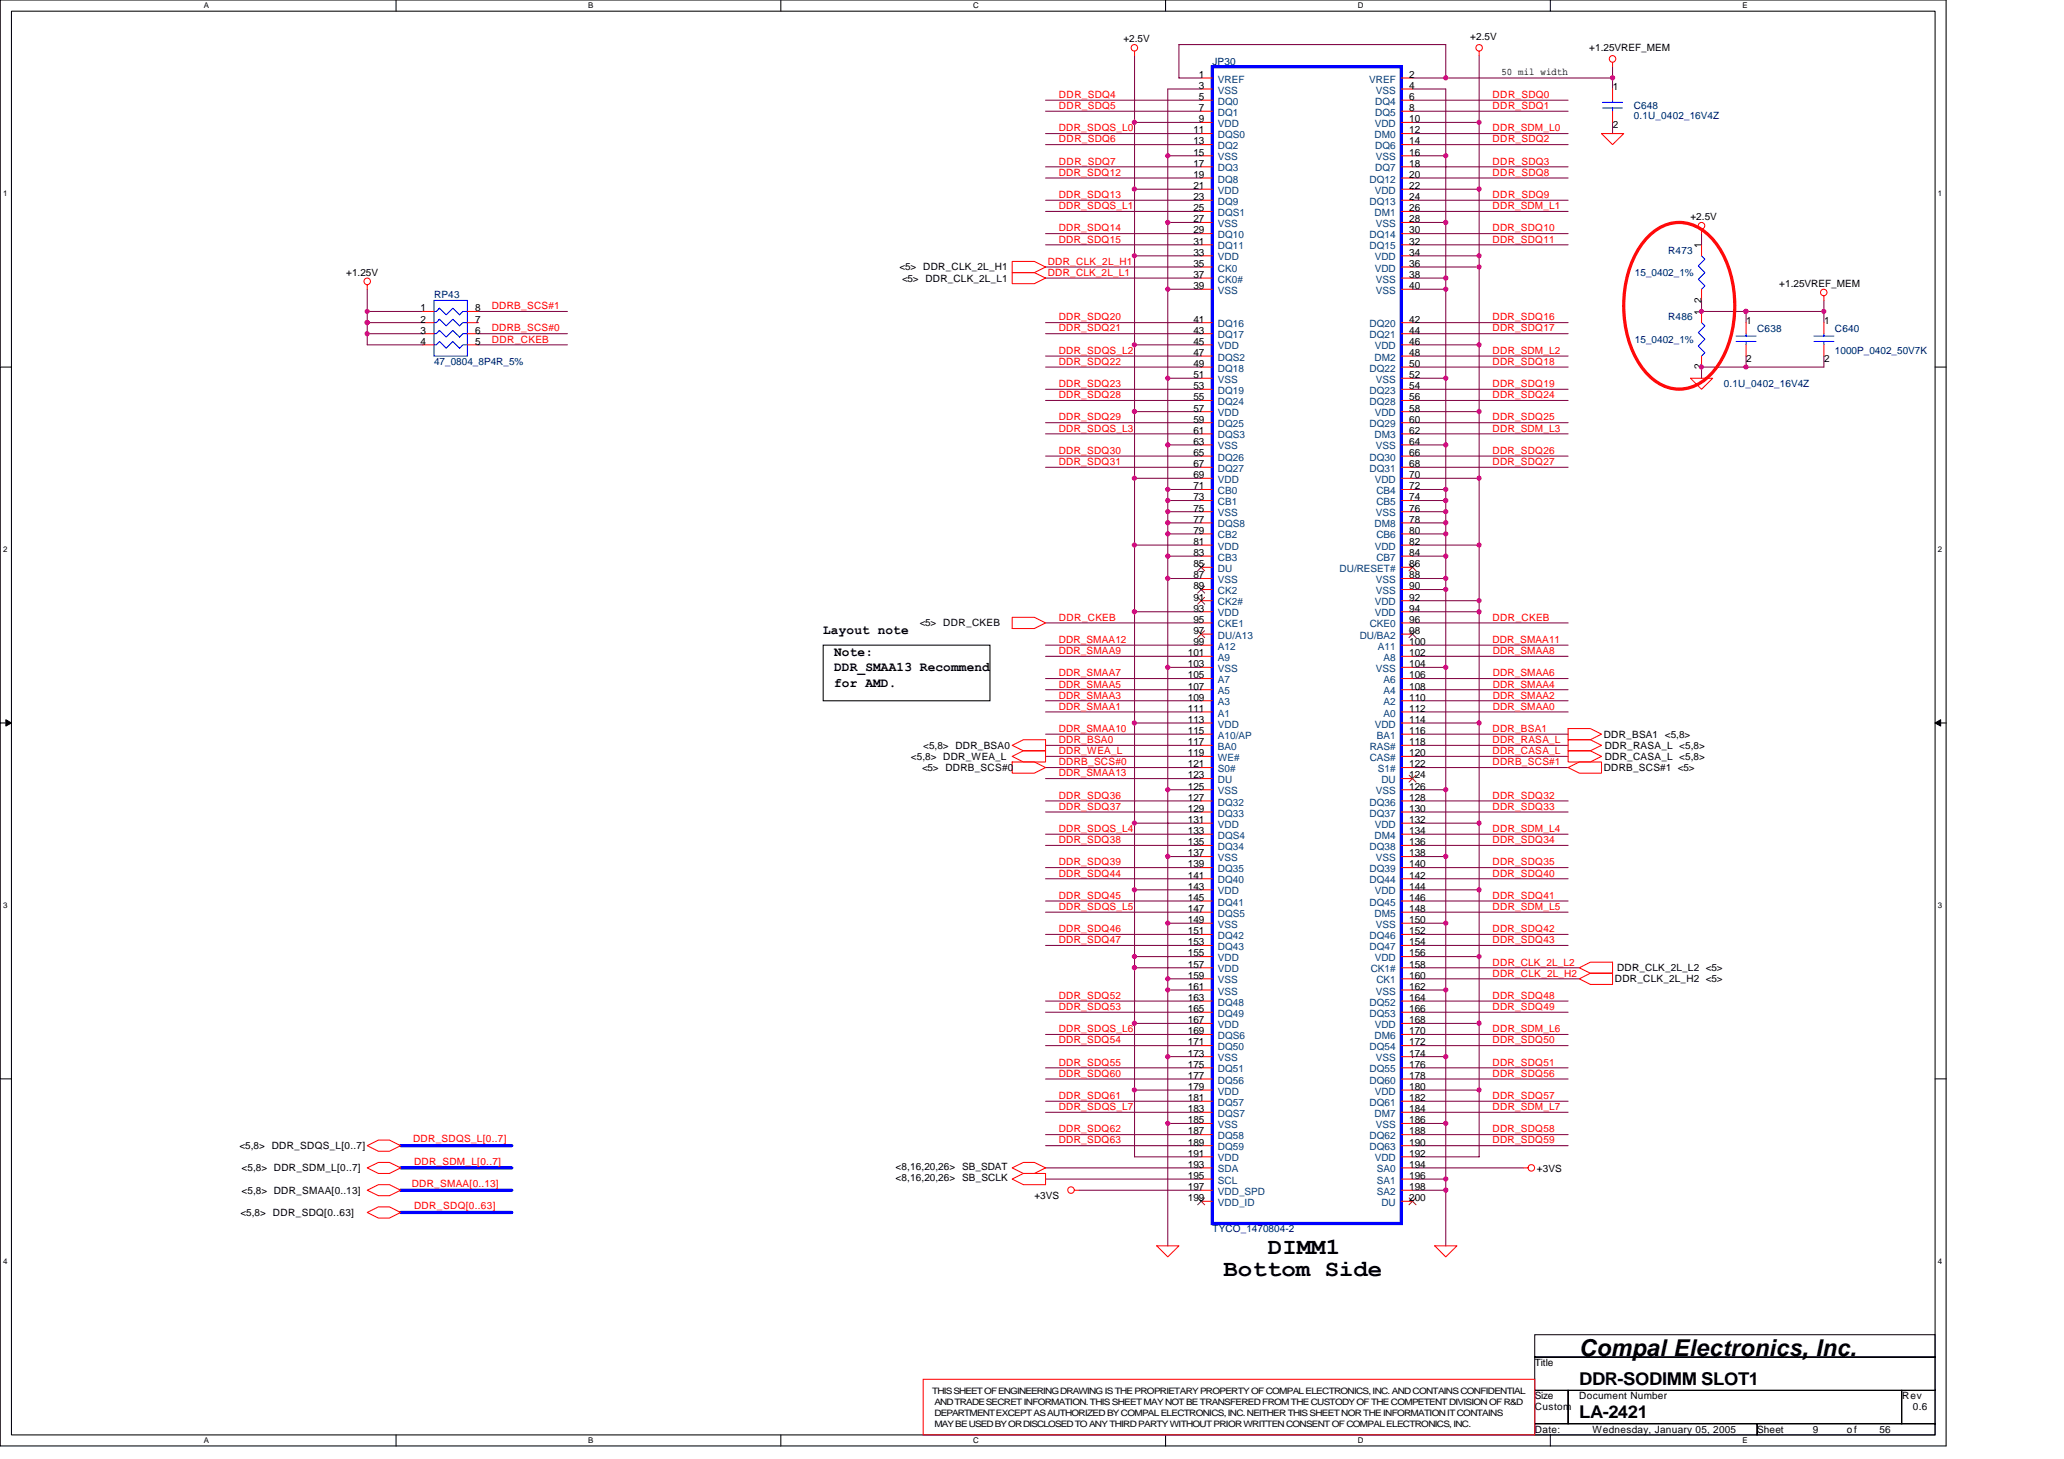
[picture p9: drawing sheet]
<svg xmlns="http://www.w3.org/2000/svg" width="297mm" height="210mm" viewBox="0 0 297 210" stroke-linecap="round" stroke-linejoin="round" font-family="sans-serif">
<path d="M0 0h280.1v208h-280.1zM1.6 1.6h276.9v204.8h-276.9z" fill="none" stroke="#000" stroke-width=".15"/>
<g fill="#fff">
<path d="M29.3 .2h.8v1.2h-.8z"/>
<path d="M29.3 206.6h.8v1.3h-.8z"/>
</g>
<path d="M57 0v1.6M57 206.4v1.6" fill="none" stroke="#000" stroke-width=".15"/>
<g fill="#fff">
<path d="M84.7 .2h.7v1.2h-.7z"/>
<path d="M84.7 206.6h.7v1.3h-.7z"/>
</g>
<path d="M112.4 0v1.6M112.4 206.4v1.6" fill="none" stroke="#000" stroke-width=".15"/>
<g fill="#fff">
<path d="M140 .2h.8v1.2h-.8z"/>
<path d="M140 206.6h.8v1.3h-.8z"/>
</g>
<path d="M167.7 0v1.6M167.7 206.4v1.6" fill="none" stroke="#000" stroke-width=".15"/>
<g fill="#fff">
<path d="M195.4 .2h.8v1.2h-.8z"/>
<path d="M195.4 206.6h.8v1.3h-.8z"/>
</g>
<path d="M223.1 0v1.6M223.1 206.4v1.6" fill="none" stroke="#000" stroke-width=".15"/>
<g fill="#fff">
<path d="M250.8 .2h.7v1.2h-.7z"/>
<path d="M250.8 206.6h.7v1.3h-.7z"/>
<path d="M.4 27.2h.7v1.3h-.7z"/>
<path d="M278.9 27.2h.6v1.3h-.6z"/>
<path d="M.4 78.4h.7v1.3h-.7z"/>
<path d="M278.9 78.4h.6v1.3h-.6z"/>
</g>
<path d="M0 52.8h1.6M278.5 52.8h1.6" fill="none" stroke="#000" stroke-width=".15"/>
<g fill="#fff">
<path d="M.4 129.6h.7v1.3h-.7z"/>
<path d="M278.9 129.6h.6v1.3h-.6z"/>
</g>
<path d="M0 104h1.6M278.5 104h1.6" fill="none" stroke="#000" stroke-width=".15"/>
<path d="M.8 103.5l.8 .5-.8 .5zM278.5 104l.8-.5v1z" fill="#000" stroke="#000" stroke-width=".14"/>
<g fill="#fff">
<path d="M.4 180.8h.7v1.3h-.7z"/>
<path d="M278.9 180.8h.6v1.3h-.6z"/>
</g>
<path d="M118.5 92.8h24v8h-24zM0 155.2h1.6M278.5 155.2h1.6M220.9 192h57.6v3.2h-57.6zM220.9 195.2h57.6v4.8h-57.6zM220.9 200h4.8v4.8h-4.8zM220.9 204.8h32v1.6h-32zM225.7 200h48v4.8h-48zM252.9 204.8h25.6v1.6h-25.6zM273.7 200h4.8v4.8h-4.8z" fill="none" stroke="#000" stroke-width=".15"/>
<g fill="none" stroke="#800040" stroke-width=".15">
<path d="M150.5 16h22.4M150.5 19.2h22.4M150.5 14.4h22.4M163.3 17.6v9.6h9.6M163.3 17.6h9.6M163.3 8v9.6M172.9 12.8h-4.8v166.4M172.9 11.2h-3.2v-4.8h38.4v4.8M203.3 12.8h4.8v166.4M203.3 17.6h9.6M203.3 11.2h28.8M203.3 16h22.4"/>
<path d="M203.3 19.2h22.4M203.3 14.4h22.4M212.9 8v158.4h-9.6M232.1 9.6v3.2M232.1 17.6v1.6M150.5 38.4h22.4M150.5 20.8h22.4M150.5 24h22.4M150.5 30.4h22.4M150.5 25.6h22.4M150.5 28.8h22.4M150.5 35.2h22.4"/>
<path d="M150.5 33.6h22.4M163.3 27.2v139.2h9.6M163.3 36.8h9.6M168.1 32h4.8M168.1 22.4h4.8M203.3 27.2h9.6M203.3 36.8h9.6M203.3 38.4h9.6M203.3 20.8h22.4M203.3 24h22.4M203.3 30.4h22.4M203.3 25.6h22.4"/>
<path d="M203.3 28.8h22.4M203.3 35.2h22.4M203.3 33.6h22.4M203.3 32h4.8M203.3 22.4h4.8M244.9 33.6v1.6M52.8 41.6v8h8.1M52.8 48h8.1M52.8 46.4h8.1M52.8 44.8h8.1M68.9 49.6h12.8M68.9 48h12.8"/>
<path d="M68.9 44.8h12.8M150.5 52.8h22.4M150.5 48h22.4M150.5 46.4h22.4M150.5 51.2h22.4M150.5 56h22.4M150.5 57.6h22.4M150.5 40h22.4M163.3 49.6h9.6M163.3 59.2h9.6M168.1 54.4h4.8M168.1 41.6h4.8"/>
<path d="M203.3 49.6h9.6M203.3 59.2h9.6M203.3 54.4h4.8M203.3 52.8h22.4M203.3 48h22.4M203.3 46.4h22.4M203.3 51.2h22.4M203.3 56h22.4M203.3 57.6h22.4M203.3 40h4.8M203.3 41.6h4.8M244.9 43.2v1.6h17.6"/>
<path d="M251.3 44.8v1.6M251.3 51.2v1.6M262.5 51.2v1.6h-17.6v1.6M262.5 43.2v3.2M150.5 62.4h22.4M150.5 60.8h22.4M150.5 65.6h22.4M150.5 67.2h22.4M163.3 68.8h9.6M163.3 78.4h9.6M168.1 76.8h4.8M168.1 70.4h4.8"/>
<path d="M168.1 72h4.8M168.1 75.2h4.8M168.1 64h4.8M168.1 73.6h4.8M203.3 68.8h9.6M203.3 78.4h9.6M203.3 62.4h22.4M203.3 60.8h22.4M203.3 65.6h22.4M203.3 67.2h22.4M203.3 76.8h4.8M203.3 70.4h4.8"/>
<path d="M203.3 72h4.8M203.3 75.2h4.8M203.3 64h4.8M203.3 73.6h4.8M150.5 92.8h22.4M150.5 94.4h22.4M150.5 97.6h22.4M150.5 99.2h22.4M150.5 89.6h22.4M163.3 88h9.6M168.1 96h4.8M168.1 80h4.8"/>
<path d="M168.1 83.2h4.8M203.3 84.8h4.8M203.3 88h9.6M203.3 92.8h22.4M203.3 94.4h22.4M203.3 97.6h22.4M203.3 99.2h22.4M203.3 86.4h9.6M203.3 96h4.8M203.3 80h4.8M203.3 83.2h4.8M203.3 89.6h22.4"/>
<path d="M150.5 100.8h22.4M150.5 102.4h22.4M150.5 105.6h22.4M150.5 116.8h22.4M150.5 115.2h22.4M150.5 112h22.4M150.5 108.8h22.4M150.5 107.2h22.4M150.5 110.4h22.4M163.3 118.4h9.6M163.3 104h9.6M168.1 113.6h4.8"/>
<path d="M203.3 100.8h22.4M203.3 102.4h22.4M203.3 105.6h22.4M203.3 118.4h9.6M203.3 104h9.6M203.3 116.8h22.4M203.3 115.2h22.4M203.3 108.8h22.4M203.3 107.2h22.4M203.3 113.6h4.8M203.3 110.4h22.4M150.5 126.4h22.4"/>
<path d="M150.5 134.4h22.4M150.5 131.2h22.4M150.5 129.6h22.4M150.5 136h22.4M150.5 120h22.4M150.5 121.6h22.4M150.5 124.8h22.4M163.3 137.6h9.6M163.3 128h9.6M163.3 139.2h9.6M168.1 123.2h4.8M168.1 132.8h4.8"/>
<path d="M203.3 137.6h9.6M203.3 123.2h4.8M203.3 128h9.6M203.3 139.2h24M203.3 126.4h22.4M203.3 134.4h22.4M203.3 131.2h22.4M203.3 129.6h22.4M203.3 136h22.4M203.3 120h22.4M203.3 121.6h22.4M203.3 124.8h22.4"/>
<path d="M203.3 132.8h4.8M150.5 158.4h22.4M150.5 155.2h22.4M150.5 144h22.4M150.5 148.8h22.4M150.5 153.6h22.4M150.5 145.6h22.4M150.5 150.4h22.4M163.3 156.8h9.6M163.3 147.2h9.6M168.1 152h4.8M168.1 142.4h4.8"/>
<path d="M168.1 140.8h4.8M203.3 152h.1M203.3 156.8h9.6M203.3 147.2h9.6M203.3 152h4.8M203.3 142.4h4.8M203.3 158.4h22.4M203.3 155.2h22.4M203.3 144h22.4M203.3 148.8h22.4M203.3 153.6h22.4M203.3 145.6h22.4"/>
<path d="M203.3 150.4h22.4M203.3 140.8h24M150.5 168h22.4M150.5 169.6h22.4M150.5 160h22.4M150.5 164.8h22.4M150.5 163.2h22.4M155.3 171.2h17.6M168.1 161.6h4.8M203.3 171.2h4.8M203.3 168h16M203.3 169.6h4.8"/>
<path d="M203.3 161.6h4.8M203.3 160h22.4M203.3 164.8h22.4M203.3 163.2h22.4"/>
</g>
<path d="M174.5 9.6h27.2v166.4h-27.2zM57.7 164.8h16M57.7 168h16M57.7 171.2h16M57.7 174.4h16" fill="none" stroke="#00f" stroke-width=".47"/>
<g fill="none" stroke="#f00" stroke-width=".15">
<path d="M163.3 7.4v.6M172.9 11.2h1.6M172.9 12.8h1.6M172.9 14.4h1.6M172.9 16h1.6M172.9 17.6h1.6M172.9 19.2h1.6M201.7 11.2h1.6M201.7 12.8h1.6M201.7 14.4h1.6M201.7 16h1.6M201.7 17.6h1.6"/>
<path d="M201.7 19.2h1.6M212.9 7.4v.6M230.5 19.2h3.2l-1.6 1.6zM232.1 9v.6M232.1 12.8v1.6M232.1 16v1.6M145.7 39.2h3.2l1.6 .8-1.6 .8h-3.2zM145.7 37.6h3.2l1.6 .8-1.6 .8h-3.2zM172.9 20.8h1.6M172.9 22.4h1.6M172.9 24h1.6M172.9 25.6h1.6"/>
<path d="M172.9 27.2h1.6M172.9 28.8h1.6M172.9 30.4h1.6M172.9 32h1.6M172.9 33.6h1.6M172.9 35.2h1.6M172.9 36.8h1.6M172.9 38.4h1.6M201.7 20.8h1.6M201.7 22.4h1.6M201.7 24h1.6M201.7 25.6h1.6"/>
<path d="M201.7 27.2h1.6M201.7 28.8h1.6M201.7 30.4h1.6M201.7 32h1.6M201.7 33.6h1.6M201.7 35.2h1.6M201.7 36.8h1.6M201.7 38.4h1.6M244.9 33v.6M244.9 35.2v1.6M52.8 41v.6M60.9 46.4h1.6"/>
<path d="M60.9 48h1.6M60.9 49.6h1.6M60.9 44.8h1.6M67.3 46.4h1.6M67.3 48h1.6M67.3 49.6h1.6M67.3 44.8h1.6M172.9 40h1.6M172.9 41.6h1.6M172.9 46.4h1.6M172.9 48h1.6M172.9 49.6h1.6"/>
<path d="M172.9 51.2h1.6M172.9 52.8h1.6M172.9 54.4h1.6M172.9 56h1.6M172.9 57.6h1.6M172.9 59.2h1.6M201.7 40h1.6M201.7 41.6h1.6M201.7 46.4h1.6M201.7 48h1.6M201.7 49.6h1.6M201.7 51.2h1.6"/>
<path d="M201.7 52.8h1.6M201.7 54.4h1.6M201.7 56h1.6M201.7 57.6h1.6M201.7 59.2h1.6M243.3 54.4h3.2l-1.6 1.6zM244.9 41.6v1.6M244.9 44.8v1.6M244.9 51.2v1.6M251.3 46.4v1.6M251.3 49.6v1.6M262.5 42.6v.6"/>
<path d="M262.5 46.4v1.6M262.5 49.6v1.6M172.9 60.8h1.6M172.9 62.4h1.6M172.9 64h1.6M172.9 65.6h1.6M172.9 67.2h1.6M172.9 68.8h1.6M172.9 70.4h1.6M172.9 72h1.6M172.9 73.6h1.6M172.9 75.2h1.6"/>
<path d="M172.9 76.8h1.6M172.9 78.4h1.6M201.7 60.8h1.6M201.7 62.4h1.6M201.7 64h1.6M201.7 65.6h1.6M201.7 67.2h1.6M201.7 68.8h1.6M201.7 70.4h1.6M201.7 72h1.6M201.7 73.6h1.6M201.7 75.2h1.6"/>
<path d="M201.7 76.8h1.6M201.7 78.4h1.6M145.7 88.8h3.2l1.6 .8-1.6 .8h-3.2zM172.9 80h1.6M172.9 81.6h1.6M172.9 83.2h1.6M172.9 84.8h1.6M172.9 86.4h1.6M172.9 88h1.6M172.9 89.6h1.6M172.9 91.2h1.6M172.9 92.8h1.6"/>
<path d="M172.9 94.4h1.6M172.9 96h1.6M172.9 97.6h1.6M172.9 99.2h1.6M201.7 80h1.6M201.7 81.6h1.6M201.7 83.2h1.6M201.7 84.8h1.6M201.7 86.4h1.6M201.7 88h1.6M201.7 89.6h1.6M201.7 91.2h1.6"/>
<path d="M201.7 92.8h1.6M201.7 94.4h1.6M201.7 96h1.6M201.7 97.6h1.6M201.7 99.2h1.6M145.7 109.6h3.2l1.6 .8-1.6 .8h-3.2zM145.7 108.8l1.6-.8h3.2v1.6h-3.2zM145.7 107.2l1.6-.8h3.2v1.6h-3.2zM172.9 100.8h1.6M172.9 102.4h1.6M172.9 104h1.6M172.9 105.6h1.6"/>
<path d="M172.9 107.2h1.6M172.9 108.8h1.6M172.9 110.4h1.6M172.9 112h1.6M172.9 113.6h1.6M172.9 115.2h1.6M172.9 116.8h1.6M172.9 118.4h1.6M201.7 100.8h1.6M201.7 102.4h1.6M201.7 104h1.6M201.7 105.6h1.6"/>
<path d="M201.7 107.2h1.6M201.7 108.8h1.6M201.7 110.4h1.6M201.7 112h1.6M201.7 113.6h1.6M201.7 115.2h1.6M201.7 116.8h1.6M201.7 118.4h1.6M225.7 110.4l1.6-.8h3.2v1.6h-3.2zM225.7 106.4h3.2l1.6 .8-1.6 .8h-3.2zM225.7 108h3.2l1.6 .8-1.6 .8h-3.2zM225.7 104.8h3.2l1.6 .8-1.6 .8h-3.2z"/>
<path d="M172.9 120h1.6M172.9 121.6h1.6M172.9 123.2h1.6M172.9 124.8h1.6M172.9 126.4h1.6M172.9 128h1.6M172.9 129.6h1.6M172.9 131.2h1.6M172.9 132.8h1.6M172.9 134.4h1.6M172.9 136h1.6M172.9 137.6h1.6"/>
<path d="M172.9 139.2h1.6M201.7 120h1.6M201.7 121.6h1.6M201.7 123.2h1.6M201.7 124.8h1.6M201.7 126.4h1.6M201.7 128h1.6M201.7 129.6h1.6M201.7 131.2h1.6M201.7 132.8h1.6M201.7 134.4h1.6M201.7 136h1.6"/>
<path d="M201.7 137.6h1.6M201.7 139.2h1.6M227.3 139.2l1.6-.8h3.2v1.6h-3.2zM172.9 140.8h1.6M172.9 142.4h1.6M172.9 144h1.6M172.9 145.6h1.6M172.9 147.2h1.6M172.9 148.8h1.6M172.9 150.4h1.6M172.9 152h1.6M172.9 153.6h1.6"/>
<path d="M172.9 155.2h1.6M172.9 156.8h1.6M172.9 158.4h1.6M201.7 140.8h1.6M201.7 142.4h1.6M201.7 144h1.6M201.7 145.6h1.6M201.7 147.2h1.6M201.7 148.8h1.6M201.7 150.4h1.6M201.7 152h1.6M201.7 153.6h1.6"/>
<path d="M201.7 155.2h1.6M201.7 156.8h1.6M201.7 158.4h1.6M227.3 140.8l1.6-.8h3.2v1.6h-3.2zM52.8 164.8l1.7-.8h1.5l1.7 .8-1.7 .8h-1.5zM52.8 168l1.7-.8h1.5l1.7 .8-1.7 .8h-1.5zM52.8 171.2l1.7-.8h1.5l1.7 .8-1.7 .8h-1.5zM52.8 174.4l1.7-.8h1.5l1.7 .8-1.7 .8h-1.5zM145.7 168l1.6-.8h1.6l1.6 .8-1.6 .8h-1.6zM145.7 169.6l1.6-.8h3.2v1.6h-3.2zM154.6 171.2h.7M166.5 179.2h3.2l-1.6 1.6z"/>
<path d="M172.9 168h1.6M172.9 171.2h1.6M172.9 160h1.6M172.9 161.6h1.6M172.9 163.2h1.6M172.9 164.8h1.6M172.9 166.4h1.6M172.9 169.6h1.6M172.9 172.8h1.6M201.7 168h1.6M201.7 171.2h1.6M201.7 160h1.6"/>
<path d="M201.7 161.6h1.6M201.7 163.2h1.6M201.7 164.8h1.6M201.7 166.4h1.6M201.7 169.6h1.6M201.7 172.8h1.6M206.5 179.2h3.2l-1.6 1.6zM219.3 168h.6M132.9 198.4h88v8h-88z"/>
<circle cx="163.3" cy="6.9" r=".47"/>
<circle cx="212.9" cy="6.9" r=".47"/>
<circle cx="232.1" cy="8.5" r=".47"/>
<circle cx="244.9" cy="32.5" r=".47"/>
<circle cx="52.8" cy="40.5" r=".47"/>
<circle cx="262.5" cy="42.1" r=".47"/>
<circle cx="154.1" cy="171.2" r=".47"/>
<circle cx="220.4" cy="168" r=".47"/>
</g>
<path d="M237.1 34.1a5.9 5.9 0 0 1 9.1 0 14.7 14.7 0 0 1 3.4 11.4 13.1 13.1 0 0 1-4.2 9.1 5.8 5.8 0 0 1-8.3-.8 14.8 14.8 0 0 1-3.4-11.3 14 14 0 0 1 3.4-8.4z" fill="none" stroke="#f00" stroke-width=".47"/>
<g fill="none" stroke="#00f" stroke-width=".15">
<path d="M230.6 15.5h2.9M230.6 14.7h2.9M232.1 14.4v.3M232.1 15.5v.5M244.9 36.8l.5 .5-1 .9 1 1-1 1 1 .9-.5 .5M62.5 43.2h4.8v8h-4.8zM62.5 49.6h.3l.5-.5 .9 1 1-1 .9 1 .5-.5h.7M62.5 44.8h.3l.5-.5 .9 1 1-1 .9 1 .5-.5h.7M62.5 46.4h.3l.5-.5 .9 1 1-1 .9 1 .5-.5h.7M62.5 48h.3l.5-.5 .9 1 1-1 .9 1 .5-.5h.7M63.3 44.3l-.2 .2M63.3 45.9l-.2 .2"/>
<path d="M63.3 47.5l-.2 .2M244.9 46.4l.5 .5-1 1 1 .9-1 1 1 .9-.5 .5M249.8 49.1h2.9M249.8 48.3h2.9M251.3 48v.3M251.3 49.1v.5M261 49.1h2.9M261 48.3h2.9M262.5 48v.3M262.5 49.1v.5"/>
</g>
<g fill="none" stroke="#804000" stroke-width=".14">
<path d="M172.4 81.1l1 1M172.4 84.3l1 1M172.4 85.9l1 1M172.4 90.7l1 1M173.4 81.1l-1 1M173.4 84.3l-1 1M173.4 85.9l-1 1M173.4 90.7l-1 1M202.8 81.1l1 1M202.8 90.7l1 1M203.8 81.1l-1 1M203.8 90.7l-1 1"/>
<path d="M202.8 111.5l1 1M203.8 111.5l-1 1M172.4 172.3l1 1M173.4 172.3l-1 1M202.8 172.3l1 1M203.8 172.3l-1 1"/>
</g>
<g fill="#f0f" stroke="#f0f" stroke-width=".15">
<circle cx="168.1" cy="96" r=".32"/>
<circle cx="208.1" cy="96" r=".32"/>
<circle cx="163.3" cy="156.8" r=".31"/>
<circle cx="163.3" cy="68.8" r=".31"/>
<circle cx="163.3" cy="104" r=".32"/>
<circle cx="163.3" cy="118.4" r=".31"/>
<circle cx="163.3" cy="137.6" r=".31"/>
<circle cx="212.9" cy="38.4" r=".31"/>
<circle cx="212.9" cy="86.4" r=".31"/>
<circle cx="212.9" cy="104" r=".32"/>
<circle cx="212.9" cy="118.4" r=".31"/>
<circle cx="232.1" cy="11.2" r=".32"/>
<circle cx="208.1" cy="11.2" r=".32"/>
<circle cx="168.1" cy="113.6" r=".31"/>
<circle cx="168.1" cy="132.8" r=".31"/>
<circle cx="163.3" cy="128" r=".32"/>
<circle cx="212.9" cy="49.6" r=".31"/>
<circle cx="212.9" cy="78.4" r=".31"/>
<circle cx="163.3" cy="36.8" r=".31"/>
<circle cx="212.9" cy="17.6" r=".31"/>
<circle cx="163.3" cy="59.2" r=".32"/>
<circle cx="212.9" cy="27.2" r=".32"/>
<circle cx="212.9" cy="36.8" r=".31"/>
<circle cx="212.9" cy="156.8" r=".31"/>
<circle cx="212.9" cy="59.2" r=".32"/>
<circle cx="212.9" cy="137.6" r=".31"/>
<circle cx="163.3" cy="139.2" r=".32"/>
<circle cx="163.3" cy="49.6" r=".31"/>
<circle cx="212.9" cy="68.8" r=".31"/>
<circle cx="163.3" cy="17.6" r=".31"/>
<circle cx="163.3" cy="78.4" r=".31"/>
<circle cx="212.9" cy="88" r=".32"/>
<circle cx="212.9" cy="128" r=".32"/>
<circle cx="163.3" cy="88" r=".32"/>
<circle cx="163.3" cy="27.2" r=".32"/>
<circle cx="208.1" cy="132.8" r=".31"/>
<circle cx="168.1" cy="83.2" r=".32"/>
<circle cx="168.1" cy="41.6" r=".31"/>
<circle cx="163.3" cy="147.2" r=".32"/>
<circle cx="208.1" cy="169.6" r=".31"/>
<circle cx="212.9" cy="147.2" r=".32"/>
<circle cx="251.3" cy="44.8" r=".31"/>
<circle cx="244.9" cy="44.8" r=".31"/>
<circle cx="262.5" cy="44.8" r=".31"/>
<circle cx="208.1" cy="80" r=".32"/>
<circle cx="168.1" cy="70.4" r=".31"/>
<circle cx="168.1" cy="73.6" r=".31"/>
<circle cx="208.1" cy="72" r=".32"/>
<circle cx="208.1" cy="22.4" r=".31"/>
<circle cx="208.1" cy="123.2" r=".32"/>
<circle cx="208.1" cy="84.8" r=".31"/>
<circle cx="168.1" cy="161.6" r=".31"/>
<circle cx="168.1" cy="152" r=".32"/>
<circle cx="168.1" cy="32" r=".32"/>
<circle cx="168.1" cy="140.8" r=".31"/>
<circle cx="168.1" cy="72" r=".32"/>
<circle cx="208.1" cy="54.4" r=".31"/>
<circle cx="168.1" cy="123.2" r=".32"/>
<circle cx="251.3" cy="52.8" r=".31"/>
<circle cx="244.9" cy="52.8" r=".31"/>
<circle cx="208.1" cy="41.6" r=".31"/>
<circle cx="208.1" cy="76.8" r=".31"/>
<circle cx="208.1" cy="161.6" r=".31"/>
<circle cx="208.1" cy="171.2" r=".32"/>
<circle cx="168.1" cy="142.4" r=".31"/>
<circle cx="168.1" cy="75.2" r=".32"/>
<circle cx="208.1" cy="40" r=".32"/>
<circle cx="208.1" cy="64" r=".32"/>
<circle cx="208.1" cy="75.2" r=".32"/>
<circle cx="208.1" cy="73.6" r=".31"/>
<circle cx="168.1" cy="22.4" r=".31"/>
<circle cx="208.1" cy="32" r=".32"/>
<circle cx="168.1" cy="54.4" r=".31"/>
<circle cx="168.1" cy="80" r=".32"/>
<circle cx="168.1" cy="76.8" r=".31"/>
<circle cx="208.1" cy="142.4" r=".31"/>
<circle cx="168.1" cy="64" r=".32"/>
<circle cx="208.1" cy="152" r=".32"/>
<circle cx="208.1" cy="113.6" r=".31"/>
<circle cx="208.1" cy="83.2" r=".32"/>
<circle cx="208.1" cy="70.4" r=".31"/>
<circle cx="52.8" cy="46.4" r=".31"/>
<circle cx="52.8" cy="44.8" r=".31"/>
<circle cx="52.8" cy="48" r=".32"/>
</g>
<g font-size="3.3">
<text x="176.1" y="183.6">Bottom Side</text>
<text x="182.5" y="180.4">DIMM1</text>
<text x="227.3" y="195.1">Compal Electronics, Inc.</text>
</g>
<g font-size="2.5">
<text x="227.3" y="199.2">DDR-SODIMM SLOT1</text>
<text x="227.3" y="204">LA-2421</text>
</g>
<g font-size="1.9">
<text x="118.5" y="91.2">Layout note</text>
<text x="120.1" y="94.4">Note:</text>
<text x="120.1" y="96.6">DDR_SMAA13 Recommend</text>
<text x="120.1" y="98.8">for AMD.</text>
</g>
<g font-size="1.4">
<text x="211.6" y="5.8">+2.5V</text>
<text x="161.7" y="6.1">+2.5V</text>
<text x="172.5" y="11.2">1</text>
<text x="202.8" y="11.2">2</text>
<text x="216.1" y="10.8">50 mil width</text>
<text x="228.7" y="7.4">+1.25VREF_MEM</text>
<text x="172.5" y="12.8">3</text>
<text x="172.5" y="14.4">5</text>
<text x="172.5" y="16">7</text>
<text x="172.5" y="17.6">9</text>
<text x="202.8" y="12.8">4</text>
<text x="202.8" y="14.4">6</text>
<text x="202.8" y="16">8</text>
<text x="202.8" y="17.6">10</text>
<text x="232.1" y="13">1</text>
<text x="171.7" y="19.2">11</text>
<text x="171.7" y="20.8">13</text>
<text x="171.7" y="22.4">15</text>
<text x="171.7" y="24">17</text>
<text x="202.8" y="22.4">16</text>
<text x="202.8" y="20.8">14</text>
<text x="202.8" y="24">18</text>
<text x="202.8" y="19.2">12</text>
<text x="232.1" y="18.4">2</text>
<text x="171.7" y="25.6">19</text>
<text x="171.7" y="27.2">21</text>
<text x="171.7" y="28.8">23</text>
<text x="202.8" y="27.2">22</text>
<text x="202.8" y="25.6">20</text>
<text x="202.8" y="28.8">24</text>
<text x="171.7" y="30.4">25</text>
<text x="171.7" y="32">27</text>
<text x="171.7" y="33.6">29</text>
<text x="171.7" y="35.2">31</text>
<text x="202.8" y="32">28</text>
<text x="202.8" y="30.4">26</text>
<text x="202.8" y="33.6">30</text>
<text x="202.8" y="35.2">32</text>
<text x="243.3" y="31.7">+2.5V</text>
<text x="244.9" y="35.7" transform="rotate(-90 244.9 35.7)">1</text>
<text x="49.8" y="39.7">+1.25V</text>
<text x="129.5" y="38.9">&lt;5&gt; DDR_CLK_2L_H1</text>
<text x="129.8" y="40.5">&lt;5&gt; DDR_CLK_2L_L1</text>
<text x="171.7" y="36.8">33</text>
<text x="171.7" y="38.4">35</text>
<text x="171.7" y="40">37</text>
<text x="171.7" y="41.6">39</text>
<text x="202.8" y="40">38</text>
<text x="202.8" y="41.6">40</text>
<text x="202.8" y="36.8">34</text>
<text x="202.8" y="38.4">36</text>
<text x="256.1" y="41.3">+1.25VREF_MEM</text>
<text x="60.5" y="44.8">1</text>
<text x="60.5" y="46.4">2</text>
<text x="60.5" y="48">3</text>
<text x="68.4" y="44.8">8</text>
<text x="68.4" y="46.4">7</text>
<text x="68.4" y="48">6</text>
<text x="171.7" y="46.4">41</text>
<text x="171.7" y="48">43</text>
<text x="202.8" y="46.4">42</text>
<text x="202.8" y="48">44</text>
<text x="244.9" y="45.3" transform="rotate(-90 244.9 45.3)">1</text>
<text x="244.9" y="43.5" transform="rotate(-90 244.9 43.5)">2</text>
<text x="251.3" y="46.6">1</text>
<text x="262.5" y="46.6">1</text>
<text x="60.5" y="49.6">4</text>
<text x="68.4" y="49.6">5</text>
<text x="171.7" y="49.6">45</text>
<text x="171.7" y="51.2">47</text>
<text x="171.7" y="52.8">49</text>
<text x="202.8" y="51.2">48</text>
<text x="202.8" y="49.6">46</text>
<text x="202.8" y="52.8">50</text>
<text x="244.9" y="53.1" transform="rotate(-90 244.9 53.1)">2</text>
<text x="251.3" y="52">2</text>
<text x="262.5" y="52">2</text>
<text x="171.7" y="54.4">51</text>
<text x="171.7" y="56">53</text>
<text x="171.7" y="57.6">55</text>
<text x="171.7" y="59.2">57</text>
<text x="202.8" y="54.4">52</text>
<text x="202.8" y="59.2">58</text>
<text x="202.8" y="56">54</text>
<text x="202.8" y="57.6">56</text>
<text x="171.7" y="60.8">59</text>
<text x="171.7" y="62.4">61</text>
<text x="171.7" y="64">63</text>
<text x="171.7" y="65.6">65</text>
<text x="202.8" y="64">64</text>
<text x="202.8" y="62.4">62</text>
<text x="202.8" y="60.8">60</text>
<text x="202.8" y="65.6">66</text>
<text x="171.7" y="67.2">67</text>
<text x="171.7" y="68.8">69</text>
<text x="171.7" y="70.4">71</text>
<text x="171.7" y="72">73</text>
<text x="202.8" y="70.4">72</text>
<text x="202.8" y="72">74</text>
<text x="202.8" y="68.8">70</text>
<text x="202.8" y="67.2">68</text>
<text x="171.7" y="73.6">75</text>
<text x="171.7" y="75.2">77</text>
<text x="171.7" y="76.8">79</text>
<text x="202.8" y="73.6">76</text>
<text x="202.8" y="76.8">80</text>
<text x="202.8" y="75.2">78</text>
<text x="171.7" y="78.4">81</text>
<text x="171.7" y="80">83</text>
<text x="171.7" y="81.6">85</text>
<text x="171.7" y="83.2">87</text>
<text x="202.8" y="83.2">88</text>
<text x="202.8" y="80">84</text>
<text x="202.8" y="78.4">82</text>
<text x="202.8" y="81.6">86</text>
<text x="171.7" y="84.8">89</text>
<text x="171.7" y="86.4">91</text>
<text x="171.7" y="88">93</text>
<text x="171.7" y="89.6">95</text>
<text x="202.8" y="84.8">90</text>
<text x="202.8" y="89.6">96</text>
<text x="202.8" y="86.4">92</text>
<text x="202.8" y="88">94</text>
<text x="132.4" y="90.1">&lt;5&gt; DDR_CKEB</text>
<text x="170.9" y="94.4">101</text>
<text x="170.9" y="96">103</text>
<text x="171.7" y="91.2">97</text>
<text x="171.7" y="92.8">99</text>
<text x="202.8" y="92.8">100</text>
<text x="202.8" y="96">104</text>
<text x="202.8" y="91.2">98</text>
<text x="202.8" y="94.4">102</text>
<text x="170.9" y="97.6">105</text>
<text x="170.9" y="99.2">107</text>
<text x="170.9" y="100.8">109</text>
<text x="202.8" y="97.6">106</text>
<text x="202.8" y="99.2">108</text>
<text x="202.8" y="100.8">110</text>
<text x="132.9" y="107.7">&lt;5,8&gt; DDR_BSA0</text>
<text x="170.9" y="102.4">111</text>
<text x="170.9" y="104">113</text>
<text x="170.9" y="105.6">115</text>
<text x="170.9" y="107.2">117</text>
<text x="202.8" y="105.6">116</text>
<text x="202.8" y="107.2">118</text>
<text x="202.8" y="102.4">112</text>
<text x="202.8" y="104">114</text>
<text x="230.8" y="106.1">DDR_BSA1 &lt;5,8&gt;</text>
<text x="230.9" y="107.7">DDR_RASA_L &lt;5,8&gt;</text>
<text x="131.1" y="109.3">&lt;5,8&gt; DDR_WEA_L</text>
<text x="132.7" y="110.9">&lt;5&gt; DDRB_SCS#0</text>
<text x="170.9" y="108.8">119</text>
<text x="170.9" y="110.4">121</text>
<text x="170.9" y="112">123</text>
<text x="170.9" y="113.6">125</text>
<text x="202.8" y="110.4">122</text>
<text x="202.8" y="108.8">120</text>
<text x="202.8" y="113.6">126</text>
<text x="202.8" y="112">124</text>
<text x="230.8" y="110.9">DDRB_SCS#1 &lt;5&gt;</text>
<text x="230.9" y="109.3">DDR_CASA_L &lt;5,8&gt;</text>
<text x="170.9" y="115.2">127</text>
<text x="170.9" y="116.8">129</text>
<text x="170.9" y="118.4">131</text>
<text x="170.9" y="120">133</text>
<text x="202.8" y="120">134</text>
<text x="202.8" y="118.4">132</text>
<text x="202.8" y="115.2">128</text>
<text x="202.8" y="116.8">130</text>
<text x="170.9" y="121.6">135</text>
<text x="170.9" y="123.2">137</text>
<text x="170.9" y="124.8">139</text>
<text x="202.8" y="123.2">138</text>
<text x="202.8" y="121.6">136</text>
<text x="202.8" y="124.8">140</text>
<text x="170.9" y="126.4">141</text>
<text x="170.9" y="128">143</text>
<text x="170.9" y="129.6">145</text>
<text x="170.9" y="131.2">147</text>
<text x="202.8" y="131.2">148</text>
<text x="202.8" y="128">144</text>
<text x="202.8" y="126.4">142</text>
<text x="202.8" y="129.6">146</text>
<text x="170.9" y="132.8">149</text>
<text x="170.9" y="134.4">151</text>
<text x="170.9" y="136">153</text>
<text x="170.9" y="137.6">155</text>
<text x="202.8" y="132.8">150</text>
<text x="202.8" y="137.6">156</text>
<text x="202.8" y="134.4">152</text>
<text x="202.8" y="136">154</text>
<text x="170.9" y="139.2">157</text>
<text x="170.9" y="140.8">159</text>
<text x="170.9" y="142.4">161</text>
<text x="170.9" y="144">163</text>
<text x="202.8" y="142.4">162</text>
<text x="202.8" y="140.8">160</text>
<text x="202.8" y="139.2">158</text>
<text x="202.8" y="144">164</text>
<text x="232.4" y="141.3">DDR_CLK_2L_H2 &lt;5&gt;</text>
<text x="232.7" y="139.7">DDR_CLK_2L_L2 &lt;5&gt;</text>
<text x="170.9" y="145.6">165</text>
<text x="170.9" y="147.2">167</text>
<text x="170.9" y="148.8">169</text>
<text x="202.8" y="148.8">170</text>
<text x="202.8" y="147.2">168</text>
<text x="202.8" y="145.6">166</text>
<text x="170.9" y="150.4">171</text>
<text x="170.9" y="152">173</text>
<text x="170.9" y="153.6">175</text>
<text x="170.9" y="155.2">177</text>
<text x="202.8" y="152">174</text>
<text x="202.8" y="150.4">172</text>
<text x="202.8" y="153.6">176</text>
<text x="202.8" y="155.2">178</text>
<text x="170.9" y="156.8">179</text>
<text x="170.9" y="158.4">181</text>
<text x="170.9" y="160">183</text>
<text x="170.9" y="161.6">185</text>
<text x="202.8" y="161.6">186</text>
<text x="202.8" y="160">184</text>
<text x="202.8" y="156.8">180</text>
<text x="202.8" y="158.4">182</text>
<text x="34.5" y="165.3">&lt;5,8&gt; DDR_SDQS_L[0..7]</text>
<text x="170.9" y="163.2">187</text>
<text x="170.9" y="164.8">189</text>
<text x="170.9" y="166.4">191</text>
<text x="170.9" y="168">193</text>
<text x="202.8" y="168">194</text>
<text x="202.8" y="166.4">192</text>
<text x="202.8" y="163.2">188</text>
<text x="202.8" y="164.8">190</text>
<text x="34.8" y="168.5">&lt;5,8&gt; DDR_SDM_L[0..7]</text>
<text x="34.8" y="171.7">&lt;5,8&gt; DDR_SMAA[0..13]</text>
<text x="128.9" y="168.4">&lt;8,16,20,26&gt; SB_SDAT</text>
<text x="128.9" y="170">&lt;8,16,20,26&gt; SB_SCLK</text>
<text x="148.9" y="172.5">+3VS</text>
<text x="170.9" y="169.6">195</text>
<text x="170.9" y="171.2">197</text>
<text x="170.9" y="172.8">199</text>
<text x="202.8" y="169.6">196</text>
<text x="202.8" y="171.2">198</text>
<text x="202.8" y="172.8">200</text>
<text x="221.2" y="168.7">+3VS</text>
<text x="34.6" y="174.9">&lt;5,8&gt; DDR_SDQ[0..63]</text>
<text x="220.9" y="196.5">Title</text>
<text x="220.9" y="201.3">Size</text>
<text x="220.9" y="202.9">Custom</text>
<text x="227.3" y="201.3">Document Number</text>
<text x="273.7" y="201.3">Rev</text>
<text x="275.3" y="202.9">0.6</text>
<text x="220.9" y="206.1">Date:</text>
<text x="229.2" y="206.1">Wednesday, January 05, 2005</text>
<text x="252.9" y="206.1">Sheet</text>
<text x="260.9" y="206.1">9</text>
<text x="265.8" y="206.1">of</text>
<text x="270.5" y="206.1">56</text>
</g>
<g font-size="1.4" fill="#000080">
<text x="174.5" y="9.3">JP30</text>
<text x="235.1" y="15.7">C648</text>
<text x="235.1" y="17.1">0.1U_0402_16V4Z</text>
<text x="235.3" y="39.7">15_0402_1%</text>
<text x="240.1" y="36.5">R473</text>
<text x="62.5" y="42.9">RP43</text>
<text x="240.1" y="46.1">R486</text>
<text x="252.9" y="47.7">C638</text>
<text x="264.1" y="47.7">C640</text>
<text x="62.5" y="52.5">47_0804_8P4R_5%</text>
<text x="235.3" y="49.3">15_0402_1%</text>
<text x="264.1" y="50.9">1000P_0402_50V7K</text>
<text x="248.1" y="55.7">0.1U_0402_16V4Z</text>
<text x="174.5" y="177.3">TYCO_1470804-2</text>
</g>
<g font-size="1.4" fill="#004080">
<text x="175.3" y="11.9">VREF</text>
<text x="197" y="11.9">VREF</text>
<text x="175.3" y="13.5">VSS</text>
<text x="175.3" y="15.1">DQ0</text>
<text x="175.3" y="16.7">DQ1</text>
<text x="197.9" y="15.1">DQ4</text>
<text x="197.9" y="16.7">DQ5</text>
<text x="198" y="13.5">VSS</text>
<text x="175.3" y="18.3">VDD</text>
<text x="175.3" y="19.9">DQS0</text>
<text x="175.3" y="21.5">DQ2</text>
<text x="175.3" y="23.1">VSS</text>
<text x="197.8" y="19.9">DM0</text>
<text x="197.8" y="18.3">VDD</text>
<text x="197.9" y="21.5">DQ6</text>
<text x="198" y="23.1">VSS</text>
<text x="175.3" y="24.7">DQ3</text>
<text x="175.3" y="26.3">DQ8</text>
<text x="175.3" y="27.9">VDD</text>
<text x="175.3" y="29.5">DQ9</text>
<text x="197.1" y="26.3">DQ12</text>
<text x="197.1" y="29.5">DQ13</text>
<text x="197.8" y="27.9">VDD</text>
<text x="197.9" y="24.7">DQ7</text>
<text x="175.3" y="31.1">DQS1</text>
<text x="175.3" y="32.7">VSS</text>
<text x="175.3" y="34.3">DQ10</text>
<text x="175.3" y="35.9">DQ11</text>
<text x="197.1" y="34.3">DQ14</text>
<text x="197.1" y="35.9">DQ15</text>
<text x="197.8" y="31.1">DM1</text>
<text x="198" y="32.7">VSS</text>
<text x="175.3" y="37.5">VDD</text>
<text x="175.3" y="39.1">CK0</text>
<text x="175.3" y="40.7">CK0#</text>
<text x="197.8" y="37.5">VDD</text>
<text x="197.8" y="39.1">VDD</text>
<text x="198" y="40.7">VSS</text>
<text x="175.3" y="42.3">VSS</text>
<text x="175.3" y="47.1">DQ16</text>
<text x="197.1" y="47.1">DQ20</text>
<text x="198" y="42.3">VSS</text>
<text x="175.3" y="48.7">DQ17</text>
<text x="175.3" y="50.3">VDD</text>
<text x="175.3" y="51.9">DQS2</text>
<text x="175.3" y="53.5">DQ18</text>
<text x="197.1" y="48.7">DQ21</text>
<text x="197.1" y="53.5">DQ22</text>
<text x="197.8" y="51.9">DM2</text>
<text x="197.8" y="50.3">VDD</text>
<text x="175.3" y="55.1">VSS</text>
<text x="175.3" y="56.7">DQ19</text>
<text x="175.3" y="58.3">DQ24</text>
<text x="175.3" y="59.9">VDD</text>
<text x="197.1" y="56.7">DQ23</text>
<text x="197.1" y="58.3">DQ28</text>
<text x="197.8" y="59.9">VDD</text>
<text x="198" y="55.1">VSS</text>
<text x="175.3" y="61.5">DQ25</text>
<text x="175.3" y="63.1">DQS3</text>
<text x="175.3" y="64.7">VSS</text>
<text x="197.1" y="61.5">DQ29</text>
<text x="197.8" y="63.1">DM3</text>
<text x="198" y="64.7">VSS</text>
<text x="175.3" y="66.3">DQ26</text>
<text x="175.3" y="67.9">DQ27</text>
<text x="175.3" y="69.5">VDD</text>
<text x="175.3" y="71.1">CB0</text>
<text x="197.1" y="66.3">DQ30</text>
<text x="197.1" y="67.9">DQ31</text>
<text x="197.8" y="69.5">VDD</text>
<text x="198.1" y="71.1">CB4</text>
<text x="175.3" y="72.7">CB1</text>
<text x="175.3" y="74.3">VSS</text>
<text x="175.3" y="75.9">DQS8</text>
<text x="175.3" y="77.5">CB2</text>
<text x="197.8" y="75.9">DM8</text>
<text x="198" y="74.3">VSS</text>
<text x="198.1" y="72.7">CB5</text>
<text x="198.1" y="77.5">CB6</text>
<text x="175.3" y="79.1">VDD</text>
<text x="175.3" y="80.7">CB3</text>
<text x="175.3" y="82.3">DU</text>
<text x="175.3" y="83.9">VSS</text>
<text x="192.8" y="82.3">DU/RESET#</text>
<text x="197.8" y="79.1">VDD</text>
<text x="198" y="83.9">VSS</text>
<text x="198.1" y="80.7">CB7</text>
<text x="175.3" y="85.5">CK2</text>
<text x="175.3" y="87.1">CK2#</text>
<text x="175.3" y="88.7">VDD</text>
<text x="197.8" y="87.1">VDD</text>
<text x="197.8" y="88.7">VDD</text>
<text x="198" y="85.5">VSS</text>
<text x="175.3" y="90.3">CKE1</text>
<text x="175.3" y="91.9">DU/A13</text>
<text x="175.3" y="93.5">A12</text>
<text x="175.3" y="95.1">A9</text>
<text x="195.7" y="91.9">DU/BA2</text>
<text x="197.1" y="90.3">CKE0</text>
<text x="198.3" y="93.5">A11</text>
<text x="199.1" y="95.1">A8</text>
<text x="175.3" y="96.7">VSS</text>
<text x="175.3" y="98.3">A7</text>
<text x="175.3" y="99.9">A5</text>
<text x="175.3" y="101.5">A3</text>
<text x="198" y="96.7">VSS</text>
<text x="199.1" y="98.3">A6</text>
<text x="199.1" y="99.9">A4</text>
<text x="199.1" y="101.5">A2</text>
<text x="175.3" y="103.1">A1</text>
<text x="175.3" y="104.7">VDD</text>
<text x="175.3" y="106.3">A10/AP</text>
<text x="175.3" y="107.9">BA0</text>
<text x="197.1" y="107.9">RAS#</text>
<text x="197.8" y="104.7">VDD</text>
<text x="198.2" y="106.3">BA1</text>
<text x="199.1" y="103.1">A0</text>
<text x="175.3" y="109.5">WE#</text>
<text x="175.3" y="111.1">S0#</text>
<text x="175.3" y="112.7">DU</text>
<text x="197.1" y="109.5">CAS#</text>
<text x="198.3" y="111.1">S1#</text>
<text x="198.8" y="112.7">DU</text>
<text x="175.3" y="114.3">VSS</text>
<text x="175.3" y="115.9">DQ32</text>
<text x="175.3" y="117.5">DQ33</text>
<text x="175.3" y="119.1">VDD</text>
<text x="197.1" y="115.9">DQ36</text>
<text x="197.1" y="117.5">DQ37</text>
<text x="197.8" y="119.1">VDD</text>
<text x="198" y="114.3">VSS</text>
<text x="175.3" y="120.7">DQS4</text>
<text x="175.3" y="122.3">DQ34</text>
<text x="175.3" y="123.9">VSS</text>
<text x="175.3" y="125.5">DQ35</text>
<text x="197.1" y="122.3">DQ38</text>
<text x="197.1" y="125.5">DQ39</text>
<text x="197.8" y="120.7">DM4</text>
<text x="198" y="123.9">VSS</text>
<text x="175.3" y="127.1">DQ40</text>
<text x="175.3" y="128.7">VDD</text>
<text x="175.3" y="130.3">DQ41</text>
<text x="175.3" y="131.9">DQS5</text>
<text x="197.1" y="127.1">DQ44</text>
<text x="197.1" y="130.3">DQ45</text>
<text x="197.8" y="131.9">DM5</text>
<text x="197.8" y="128.7">VDD</text>
<text x="175.3" y="133.5">VSS</text>
<text x="175.3" y="135.1">DQ42</text>
<text x="175.3" y="136.7">DQ43</text>
<text x="197.1" y="135.1">DQ46</text>
<text x="197.1" y="136.7">DQ47</text>
<text x="198" y="133.5">VSS</text>
<text x="175.3" y="138.3">VDD</text>
<text x="175.3" y="139.9">VDD</text>
<text x="175.3" y="141.5">VSS</text>
<text x="175.3" y="143.1">VSS</text>
<text x="197.3" y="139.9">CK1#</text>
<text x="197.8" y="138.3">VDD</text>
<text x="198" y="143.1">VSS</text>
<text x="198.1" y="141.5">CK1</text>
<text x="175.3" y="144.7">DQ48</text>
<text x="175.3" y="146.3">DQ49</text>
<text x="175.3" y="147.9">VDD</text>
<text x="175.3" y="149.5">DQS6</text>
<text x="197.1" y="144.7">DQ52</text>
<text x="197.1" y="146.3">DQ53</text>
<text x="197.8" y="149.5">DM6</text>
<text x="197.8" y="147.9">VDD</text>
<text x="175.3" y="151.1">DQ50</text>
<text x="175.3" y="152.7">VSS</text>
<text x="175.3" y="154.3">DQ51</text>
<text x="175.3" y="155.9">DQ56</text>
<text x="197.1" y="151.1">DQ54</text>
<text x="197.1" y="154.3">DQ55</text>
<text x="197.1" y="155.9">DQ60</text>
<text x="198" y="152.7">VSS</text>
<text x="175.3" y="157.5">VDD</text>
<text x="175.3" y="159.1">DQ57</text>
<text x="175.3" y="160.7">DQS7</text>
<text x="197.1" y="159.1">DQ61</text>
<text x="197.8" y="160.7">DM7</text>
<text x="197.8" y="157.5">VDD</text>
<text x="175.3" y="162.3">VSS</text>
<text x="175.3" y="163.9">DQ58</text>
<text x="175.3" y="165.5">DQ59</text>
<text x="175.3" y="167.1">VDD</text>
<text x="197.1" y="163.9">DQ62</text>
<text x="197.1" y="165.5">DQ63</text>
<text x="197.8" y="167.1">VDD</text>
<text x="198" y="162.3">VSS</text>
<text x="175.3" y="168.7">SDA</text>
<text x="175.3" y="170.3">SCL</text>
<text x="175.3" y="171.9">VDD_SPD</text>
<text x="175.3" y="173.5">VDD_ID</text>
<text x="198.2" y="168.7">SA0</text>
<text x="198.2" y="170.3">SA1</text>
<text x="198.2" y="171.9">SA2</text>
<text x="198.8" y="173.5">DU</text>
</g>
<g font-size="1.4" fill="#f00">
<text x="152.4" y="15.7">DDR_SDQ5</text>
<text x="152.4" y="14.1">DDR_SDQ4</text>
<text x="214.8" y="14.1">DDR_SDQ0</text>
<text x="214.8" y="15.7">DDR_SDQ1</text>
<text x="152.4" y="18.9">DDR_SDQS_L0</text>
<text x="152.4" y="23.7">DDR_SDQ7</text>
<text x="152.4" y="20.5">DDR_SDQ6</text>
<text x="214.8" y="20.5">DDR_SDQ2</text>
<text x="214.8" y="18.9">DDR_SDM_L0</text>
<text x="214.8" y="23.7">DDR_SDQ3</text>
<text x="152.4" y="28.5">DDR_SDQ13</text>
<text x="152.4" y="25.3">DDR_SDQ12</text>
<text x="214.8" y="25.3">DDR_SDQ8</text>
<text x="214.8" y="28.5">DDR_SDQ9</text>
<text x="152.4" y="30.1">DDR_SDQS_L1</text>
<text x="152.4" y="33.3">DDR_SDQ14</text>
<text x="152.4" y="34.9">DDR_SDQ15</text>
<text x="214.8" y="34.9">DDR_SDQ11</text>
<text x="214.8" y="33.3">DDR_SDQ10</text>
<text x="214.8" y="30.1">DDR_SDM_L1</text>
<text x="150.8" y="39.7">DDR_CLK_2L_L1</text>
<text x="150.8" y="38.1">DDR_CLK_2L_H1</text>
<text x="70.8" y="44.5">DDRB_SCS#1</text>
<text x="70.8" y="47.7">DDRB_SCS#0</text>
<text x="152.4" y="46.1">DDR_SDQ20</text>
<text x="152.4" y="47.7">DDR_SDQ21</text>
<text x="214.8" y="47.7">DDR_SDQ17</text>
<text x="214.8" y="46.1">DDR_SDQ16</text>
<text x="70.8" y="49.3">DDR_CKEB</text>
<text x="152.4" y="52.5">DDR_SDQ22</text>
<text x="152.4" y="50.9">DDR_SDQS_L2</text>
<text x="214.8" y="52.5">DDR_SDQ18</text>
<text x="214.8" y="50.9">DDR_SDM_L2</text>
<text x="152.4" y="55.7">DDR_SDQ23</text>
<text x="152.4" y="57.3">DDR_SDQ28</text>
<text x="214.8" y="55.7">DDR_SDQ19</text>
<text x="214.8" y="57.3">DDR_SDQ24</text>
<text x="152.4" y="62.1">DDR_SDQS_L3</text>
<text x="152.4" y="65.3">DDR_SDQ30</text>
<text x="152.4" y="60.5">DDR_SDQ29</text>
<text x="214.8" y="60.5">DDR_SDQ25</text>
<text x="214.8" y="62.1">DDR_SDM_L3</text>
<text x="214.8" y="65.3">DDR_SDQ26</text>
<text x="152.4" y="66.9">DDR_SDQ31</text>
<text x="214.8" y="66.9">DDR_SDQ27</text>
<text x="152.4" y="89.3">DDR_CKEB</text>
<text x="214.8" y="89.3">DDR_CKEB</text>
<text x="152.4" y="92.5">DDR_SMAA12</text>
<text x="152.4" y="94.1">DDR_SMAA9</text>
<text x="214.8" y="92.5">DDR_SMAA11</text>
<text x="214.8" y="94.1">DDR_SMAA8</text>
<text x="152.4" y="97.3">DDR_SMAA7</text>
<text x="152.4" y="98.9">DDR_SMAA5</text>
<text x="152.4" y="100.5">DDR_SMAA3</text>
<text x="214.8" y="97.3">DDR_SMAA6</text>
<text x="214.8" y="100.5">DDR_SMAA2</text>
<text x="214.8" y="98.9">DDR_SMAA4</text>
<text x="152.4" y="105.3">DDR_SMAA10</text>
<text x="152.4" y="106.9">DDR_BSA0</text>
<text x="152.4" y="102.1">DDR_SMAA1</text>
<text x="214.8" y="105.3">DDR_BSA1</text>
<text x="214.8" y="106.9">DDR_RASA_L</text>
<text x="214.8" y="102.1">DDR_SMAA0</text>
<text x="152.4" y="111.7">DDR_SMAA13</text>
<text x="152.4" y="108.5">DDR_WEA_L</text>
<text x="152.4" y="110.1">DDRB_SCS#0</text>
<text x="214.8" y="108.5">DDR_CASA_L</text>
<text x="214.8" y="110.1">DDRB_SCS#1</text>
<text x="152.4" y="119.7">DDR_SDQS_L4</text>
<text x="152.4" y="116.5">DDR_SDQ37</text>
<text x="152.4" y="114.9">DDR_SDQ36</text>
<text x="214.8" y="116.5">DDR_SDQ33</text>
<text x="214.8" y="114.9">DDR_SDQ32</text>
<text x="214.8" y="119.7">DDR_SDM_L4</text>
<text x="152.4" y="124.5">DDR_SDQ39</text>
<text x="152.4" y="121.3">DDR_SDQ38</text>
<text x="214.8" y="121.3">DDR_SDQ34</text>
<text x="214.8" y="124.5">DDR_SDQ35</text>
<text x="152.4" y="130.9">DDR_SDQS_L5</text>
<text x="152.4" y="126.1">DDR_SDQ44</text>
<text x="152.4" y="129.3">DDR_SDQ45</text>
<text x="214.8" y="126.1">DDR_SDQ40</text>
<text x="214.8" y="129.3">DDR_SDQ41</text>
<text x="214.8" y="130.9">DDR_SDM_L5</text>
<text x="152.4" y="134.1">DDR_SDQ46</text>
<text x="152.4" y="135.7">DDR_SDQ47</text>
<text x="214.8" y="134.1">DDR_SDQ42</text>
<text x="214.8" y="135.7">DDR_SDQ43</text>
<text x="152.4" y="143.7">DDR_SDQ52</text>
<text x="214.8" y="143.7">DDR_SDQ48</text>
<text x="214.8" y="140.5">DDR_CLK_2L_H2</text>
<text x="214.8" y="138.9">DDR_CLK_2L_L2</text>
<text x="152.4" y="148.5">DDR_SDQS_L6</text>
<text x="152.4" y="145.3">DDR_SDQ53</text>
<text x="214.8" y="145.3">DDR_SDQ49</text>
<text x="214.8" y="148.5">DDR_SDM_L6</text>
<text x="152.4" y="154.9">DDR_SDQ60</text>
<text x="152.4" y="153.3">DDR_SDQ55</text>
<text x="152.4" y="150.1">DDR_SDQ54</text>
<text x="214.8" y="154.9">DDR_SDQ56</text>
<text x="214.8" y="153.3">DDR_SDQ51</text>
<text x="214.8" y="150.1">DDR_SDQ50</text>
<text x="152.4" y="159.7">DDR_SDQS_L7</text>
<text x="152.4" y="158.1">DDR_SDQ61</text>
<text x="214.8" y="158.1">DDR_SDQ57</text>
<text x="214.8" y="159.7">DDR_SDM_L7</text>
<text x="59.5" y="164.3">DDR_SDQS_L[0..7]</text>
<text x="59.6" y="167.5">DDR_SDM_L[0..7]</text>
<text x="152.4" y="164.5">DDR_SDQ63</text>
<text x="152.4" y="162.9">DDR_SDQ62</text>
<text x="214.8" y="164.5">DDR_SDQ59</text>
<text x="214.8" y="162.9">DDR_SDQ58</text>
<text x="59.3" y="170.8">DDR_SMAA[0..13]</text>
<text x="59.6" y="173.9">DDR_SDQ[0..63]</text>
</g>
<g font-size="1.3">
<text x="134.2" y="200.5">THIS SHEET OF ENGINEERING DRAWING IS THE PROPRIETARY PROPERTY OF COMPAL ELECTRONICS, INC. AND CONTAINS CONFIDENTIAL</text>
<text x="134.5" y="202.1">AND TRADE SECRET INFORMATION. THIS SHEET MAY NOT BE TRANSFERED FROM THE CUSTODY OF THE COMPETENT DIVISION OF R&amp;D</text>
<text x="134.5" y="203.7">DEPARTMENT EXCEPT AS AUTHORIZED BY COMPAL ELECTRONICS, INC. NEITHER THIS SHEET NOR THE INFORMATION IT CONTAINS</text>
<text x="134.5" y="205.3">MAY BE USED BY OR DISCLOSED TO ANY THIRD PARTY WITHOUT PRIOR WRITTEN CONSENT OF COMPAL ELECTRONICS, INC.</text>
</g>
<g font-size="1.1">
<text x="29.3" y="1.2">A</text>
<text x="84.7" y="1.2">B</text>
<text x="140" y="1.2">C</text>
<text x="195.4" y="1.2">D</text>
<text x="250.8" y="1.2">E</text>
<text x=".4" y="28.2">1</text>
<text x="278.9" y="28.2">1</text>
<text x=".4" y="79.4">2</text>
<text x="278.9" y="79.4">2</text>
<text x=".4" y="130.6">3</text>
<text x="278.9" y="130.6">3</text>
<text x=".4" y="181.8">4</text>
<text x="278.9" y="181.8">4</text>
<text x="29.3" y="207.6">A</text>
<text x="84.7" y="207.6">B</text>
<text x="140" y="207.6">C</text>
<text x="195.4" y="207.6">D</text>
<text x="250.8" y="207.6">E</text>
</g>
</svg>
